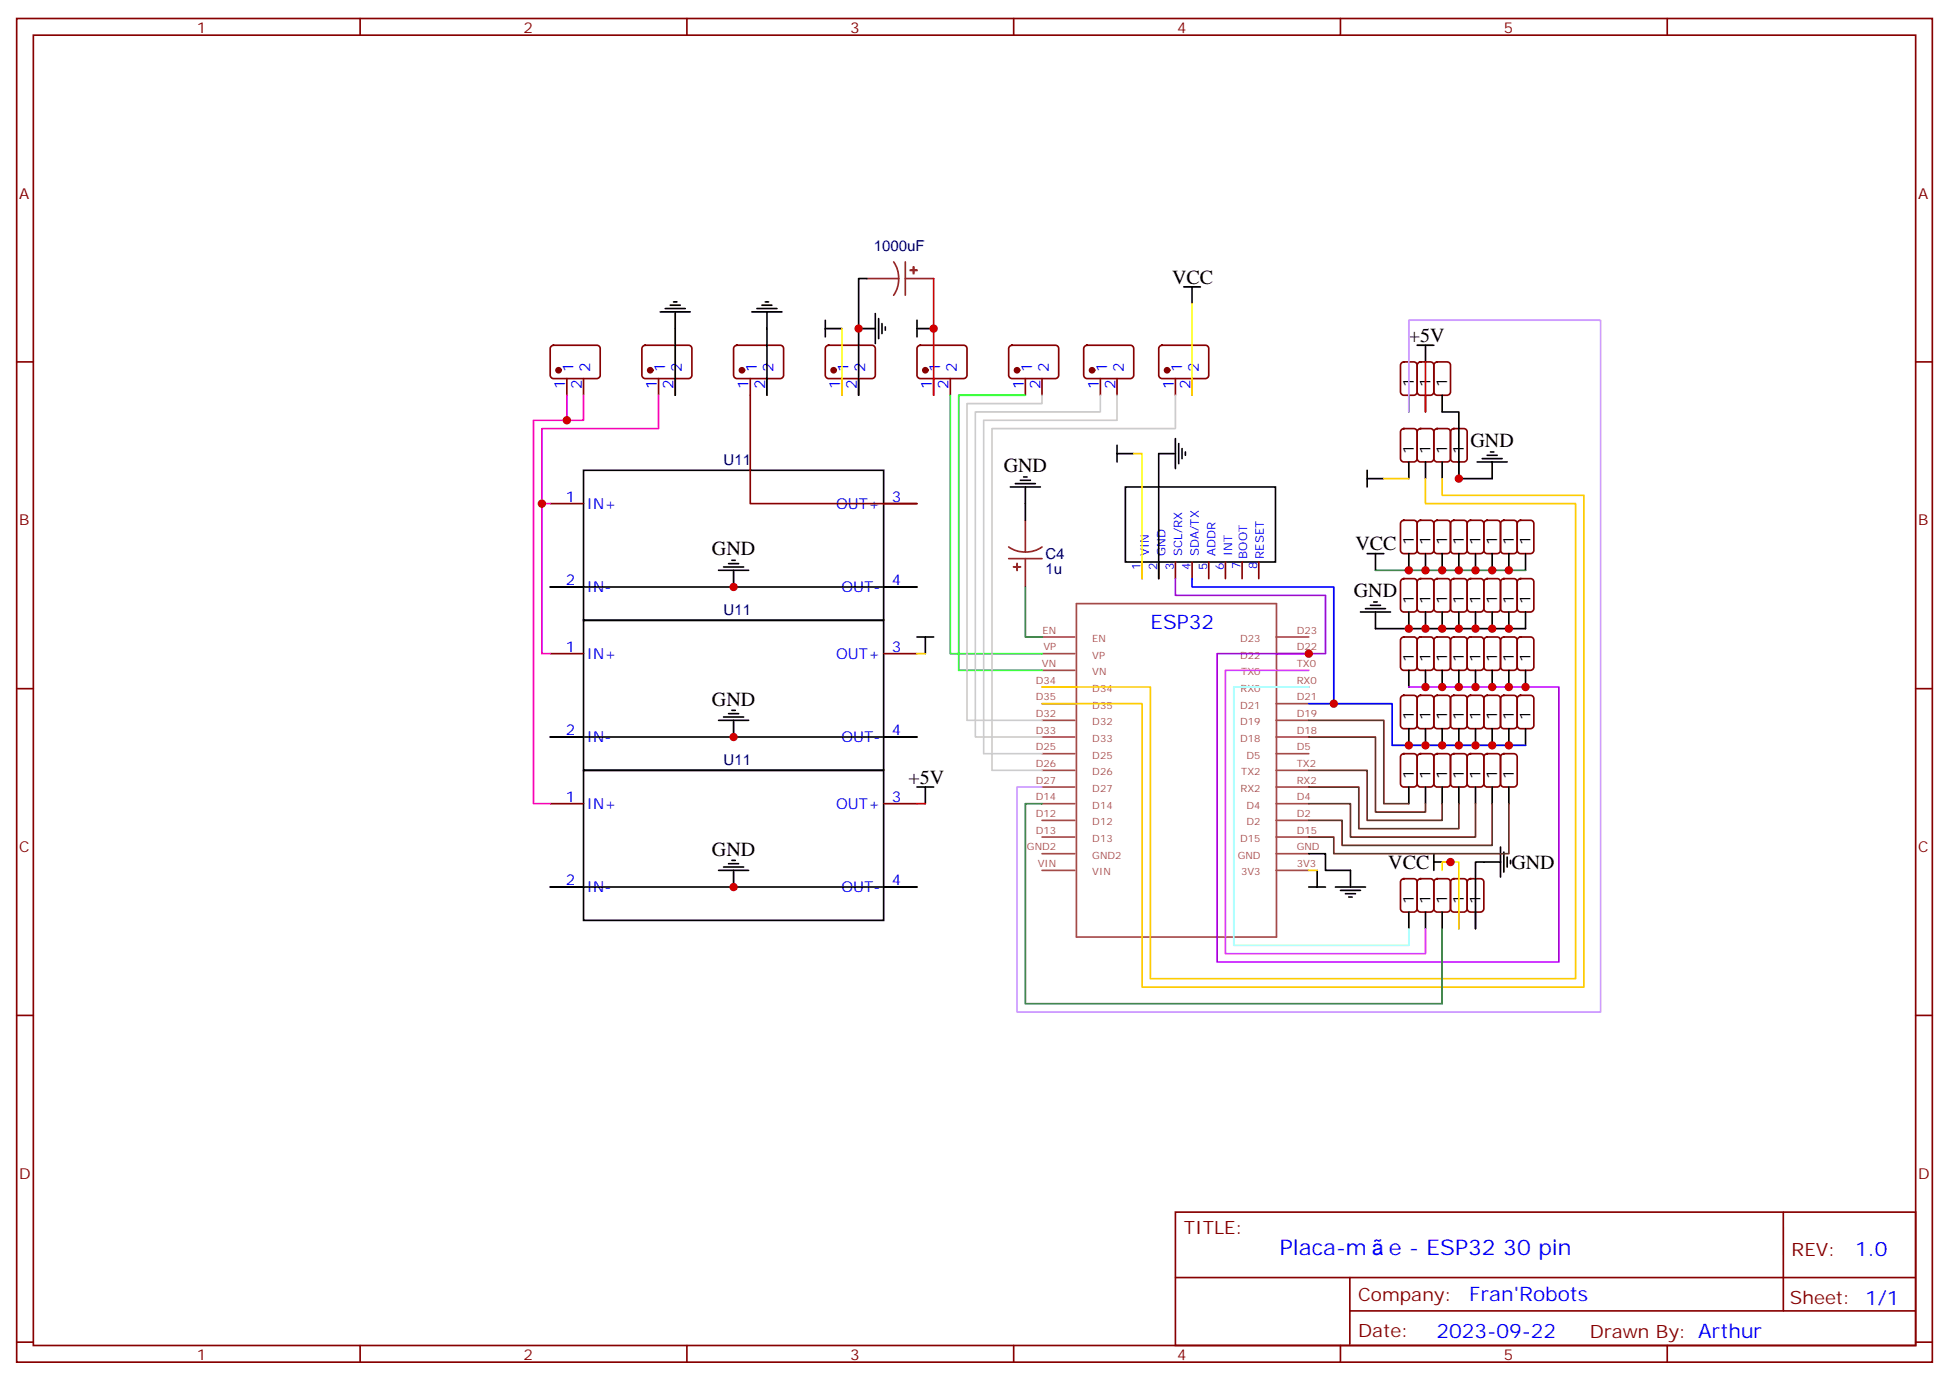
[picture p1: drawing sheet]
<svg xmlns="http://www.w3.org/2000/svg" width="412mm" height="292mm" viewBox="0 0 412 292" stroke-linecap="round" stroke-linejoin="round" font-family="sans-serif">
<g fill="none" stroke="#870000" stroke-width=".35">
<path d="M3.5 3.9h405.4v284.4h-405.4zM7.1 7.4h398.2v277.3h-398.2zM76.2 3.9v3.5M145.3 3.9v3.5M214.5 3.9v3.5M283.6 3.9v3.5M352.8 3.9v3.5M3.5 76.6h3.6M116.7 73.3l.4-.2h9.2a.71 .71 0 0 1 .7 .7v5.6a.76 .76 0 0 1-.7 .7h-9.2a.76 .76 0 0 1-.7-.7v-5.6zM136.1 73.3l.4-.2h9.2a.71 .71 0 0 1 .7 .7v5.6a.76 .76 0 0 1-.7 .7h-9.2a.76 .76 0 0 1-.7-.7v-5.6zM155.5 73.3l.4-.2h9.2a.71 .71 0 0 1 .7 .7v5.6a.76 .76 0 0 1-.7 .7h-9.2a.76 .76 0 0 1-.7-.7v-5.6zM174.9 73.3l.4-.2h9.2a.71 .71 0 0 1 .7 .7v5.6a.76 .76 0 0 1-.7 .7h-9.2a.76 .76 0 0 1-.7-.7v-5.6z"/>
<path d="M194.3 73.3l.4-.2h9.2a.71 .71 0 0 1 .7 .7v5.6a.76 .76 0 0 1-.7 .7h-9.2a.76 .76 0 0 1-.7-.7v-5.6zM213.7 73.3l.4-.2h9.2a.71 .71 0 0 1 .7 .7v5.6a.76 .76 0 0 1-.7 .7h-9.2a.76 .76 0 0 1-.7-.7v-5.6zM229.5 73.3l.5-.2h9.2a.71 .71 0 0 1 .7 .7v5.6a.76 .76 0 0 1-.7 .7h-9.2a.76 .76 0 0 1-.7-.7v-5.6zM245.4 73.3l.5-.2h9.2a.71 .71 0 0 1 .7 .7v5.6a.76 .76 0 0 1-.7 .7h-9.2a.76 .76 0 0 1-.7-.7v-5.6zM296.6 76.8l.4-.2h2.2a.71 .71 0 0 1 .7 .7v5.6a.76 .76 0 0 1-.7 .7h-2.2a.76 .76 0 0 1-.7-.7v-5.6zM300.1 76.8l.5-.2h2.1a.71 .71 0 0 1 .7 .7v5.6a.76 .76 0 0 1-.7 .7h-2.1a.76 .76 0 0 1-.7-.7v-5.6zM303.6 76.8l.5-.2h2.1a.71 .71 0 0 1 .7 .7v5.6a.76 .76 0 0 1-.7 .7h-2.1a.76 .76 0 0 1-.7-.7v-5.6zM405.3 76.6h3.6M119.9 80.1v3.5M123.5 80.1v3.5M139.3 80.1v3.5M142.9 80.1v3.5"/>
<path d="M158.7 80.1v3.5M162.3 80.1v3.5M178.2 80.1v3.5M181.7 80.1v3.5M197.6 80.1v3.5M201.1 80.1v3.5M217 80.1v3.5M220.5 80.1v3.5M232.8 80.1v3.5M236.4 80.1v3.5M248.7 80.1v3.5M252.2 80.1v3.5"/>
<path d="M296.6 90.9l.4-.2h2.2a.71 .71 0 0 1 .7 .7v5.6a.76 .76 0 0 1-.7 .8h-2.2a.76 .76 0 0 1-.7-.8v-5.6zM300.1 90.9l.5-.2h2.1a.71 .71 0 0 1 .7 .7v5.6a.76 .76 0 0 1-.7 .8h-2.1a.76 .76 0 0 1-.7-.8v-5.6zM303.6 90.9l.5-.2h2.1a.71 .71 0 0 1 .7 .7v5.6a.76 .76 0 0 1-.7 .8h-2.1a.76 .76 0 0 1-.7-.8v-5.6zM307.2 90.9l.4-.2h2.1a.71 .71 0 0 1 .7 .7v5.6a.76 .76 0 0 1-.7 .8h-2.1a.76 .76 0 0 1-.7-.8v-5.6zM116.4 106.6h7.1M187 106.6h7M241.7 118.9v3.5M245.2 118.9v3.5M248.7 118.9v3.5M252.2 118.9v3.5M255.8 118.9v3.5M259.3 118.9v3.5"/>
<path d="M262.8 118.9v3.5M266.3 118.9v3.5M296.6 110.3l.4-.2h2.2a.71 .71 0 0 1 .7 .7v5.7a.76 .76 0 0 1-.7 .7h-2.2a.76 .76 0 0 1-.7-.7v-5.7zM300.1 110.3l.5-.2h2.1a.71 .71 0 0 1 .7 .7v5.7a.76 .76 0 0 1-.7 .7h-2.1a.76 .76 0 0 1-.7-.7v-5.7zM303.6 110.3l.5-.2h2.1a.71 .71 0 0 1 .7 .7v5.7a.76 .76 0 0 1-.7 .7h-2.1a.76 .76 0 0 1-.7-.7v-5.7zM307.2 110.3l.4-.2h2.1a.71 .71 0 0 1 .7 .7v5.7a.76 .76 0 0 1-.7 .7h-2.1a.76 .76 0 0 1-.7-.7v-5.7zM310.7 110.3l.4-.2h2.2a.71 .71 0 0 1 .7 .7v5.7a.76 .76 0 0 1-.7 .7h-2.2a.76 .76 0 0 1-.7-.7v-5.7zM314.2 110.3l.5-.2h2.1a.71 .71 0 0 1 .7 .7v5.7a.76 .76 0 0 1-.7 .7h-2.1a.76 .76 0 0 1-.7-.7v-5.7zM317.7 110.3l.5-.2h2.1a.71 .71 0 0 1 .7 .7v5.7a.76 .76 0 0 1-.7 .7h-2.1a.76 .76 0 0 1-.7-.7v-5.7zM321.3 110.3l.4-.2h2.1a.71 .71 0 0 1 .8 .7v5.7a.76 .76 0 0 1-.8 .7h-2.1a.76 .76 0 0 1-.7-.7v-5.7zM116.4 138.3h7.1M116.4 124.2h7.1"/>
<path d="M187 138.3h7M187 124.2h7M296.6 122.7l.4-.3h2.2a.71 .71 0 0 1 .7 .8v5.6a.76 .76 0 0 1-.7 .7h-2.2a.76 .76 0 0 1-.7-.7v-5.6zM296.6 135l.4-.2h2.2a.71 .71 0 0 1 .7 .7v5.6a.76 .76 0 0 1-.7 .8h-2.2a.76 .76 0 0 1-.7-.8v-5.6zM300.1 122.7l.5-.3h2.1a.71 .71 0 0 1 .7 .8v5.6a.76 .76 0 0 1-.7 .7h-2.1a.76 .76 0 0 1-.7-.7v-5.6zM300.1 135l.5-.2h2.1a.71 .71 0 0 1 .7 .7v5.6a.76 .76 0 0 1-.7 .8h-2.1a.76 .76 0 0 1-.7-.8v-5.6zM303.6 122.7l.5-.3h2.1a.71 .71 0 0 1 .7 .8v5.6a.76 .76 0 0 1-.7 .7h-2.1a.76 .76 0 0 1-.7-.7v-5.6zM303.6 135l.5-.2h2.1a.71 .71 0 0 1 .7 .7v5.6a.76 .76 0 0 1-.7 .8h-2.1a.76 .76 0 0 1-.7-.8v-5.6zM307.2 122.7l.4-.3h2.1a.71 .71 0 0 1 .7 .8v5.6a.76 .76 0 0 1-.7 .7h-2.1a.76 .76 0 0 1-.7-.7v-5.6zM307.2 135l.4-.2h2.1a.71 .71 0 0 1 .7 .7v5.6a.76 .76 0 0 1-.7 .8h-2.1a.76 .76 0 0 1-.7-.8v-5.6zM310.7 135l.4-.2h2.2a.71 .71 0 0 1 .7 .7v5.6a.76 .76 0 0 1-.7 .8h-2.2a.76 .76 0 0 1-.7-.8v-5.6zM310.7 122.7l.4-.3h2.2a.71 .71 0 0 1 .7 .8v5.6a.76 .76 0 0 1-.7 .7h-2.2a.76 .76 0 0 1-.7-.7v-5.6z"/>
<path d="M314.2 135l.5-.2h2.1a.71 .71 0 0 1 .7 .7v5.6a.76 .76 0 0 1-.7 .8h-2.1a.76 .76 0 0 1-.7-.8v-5.6zM314.2 122.7l.5-.3h2.1a.71 .71 0 0 1 .7 .8v5.6a.76 .76 0 0 1-.7 .7h-2.1a.76 .76 0 0 1-.7-.7v-5.6zM317.7 135l.5-.2h2.1a.71 .71 0 0 1 .7 .7v5.6a.76 .76 0 0 1-.7 .8h-2.1a.76 .76 0 0 1-.7-.8v-5.6zM317.7 122.7l.5-.3h2.1a.71 .71 0 0 1 .7 .8v5.6a.76 .76 0 0 1-.7 .7h-2.1a.76 .76 0 0 1-.7-.7v-5.6zM321.3 135l.4-.2h2.1a.71 .71 0 0 1 .8 .7v5.6a.76 .76 0 0 1-.8 .8h-2.1a.76 .76 0 0 1-.7-.8v-5.6zM321.3 122.7l.4-.3h2.1a.71 .71 0 0 1 .8 .8v5.6a.76 .76 0 0 1-.8 .7h-2.1a.76 .76 0 0 1-.7-.7v-5.6zM3.5 145.7h3.6M116.4 156h7.1M187 156h7M296.6 147.4l.4-.3h2.2a.71 .71 0 0 1 .7 .7v5.7a.76 .76 0 0 1-.7 .7h-2.2a.76 .76 0 0 1-.7-.7v-5.7zM296.6 159.7l.4-.2h2.2a.71 .71 0 0 1 .7 .7v5.6a.76 .76 0 0 1-.7 .7h-2.2a.76 .76 0 0 1-.7-.7v-5.6zM300.1 147.4l.5-.3h2.1a.71 .71 0 0 1 .7 .7v5.7a.76 .76 0 0 1-.7 .7h-2.1a.76 .76 0 0 1-.7-.7v-5.7z"/>
<path d="M300.1 159.7l.5-.2h2.1a.71 .71 0 0 1 .7 .7v5.6a.76 .76 0 0 1-.7 .7h-2.1a.76 .76 0 0 1-.7-.7v-5.6zM303.6 147.4l.5-.3h2.1a.71 .71 0 0 1 .7 .7v5.7a.76 .76 0 0 1-.7 .7h-2.1a.76 .76 0 0 1-.7-.7v-5.7zM303.6 159.7l.5-.2h2.1a.71 .71 0 0 1 .7 .7v5.6a.76 .76 0 0 1-.7 .7h-2.1a.76 .76 0 0 1-.7-.7v-5.6zM307.2 159.7l.4-.2h2.1a.71 .71 0 0 1 .7 .7v5.6a.76 .76 0 0 1-.7 .7h-2.1a.76 .76 0 0 1-.7-.7v-5.6zM307.2 147.4l.4-.3h2.1a.71 .71 0 0 1 .7 .7v5.7a.76 .76 0 0 1-.7 .7h-2.1a.76 .76 0 0 1-.7-.7v-5.7zM310.7 159.7l.4-.2h2.2a.71 .71 0 0 1 .7 .7v5.6a.76 .76 0 0 1-.7 .7h-2.2a.76 .76 0 0 1-.7-.7v-5.6zM310.7 147.4l.4-.3h2.2a.71 .71 0 0 1 .7 .7v5.7a.76 .76 0 0 1-.7 .7h-2.2a.76 .76 0 0 1-.7-.7v-5.7zM314.2 159.7l.5-.2h2.1a.71 .71 0 0 1 .7 .7v5.6a.76 .76 0 0 1-.7 .7h-2.1a.76 .76 0 0 1-.7-.7v-5.6zM314.2 147.4l.5-.3h2.1a.71 .71 0 0 1 .7 .7v5.7a.76 .76 0 0 1-.7 .7h-2.1a.76 .76 0 0 1-.7-.7v-5.7zM317.7 159.7l.5-.2h2.1a.71 .71 0 0 1 .7 .7v5.6a.76 .76 0 0 1-.7 .7h-2.1a.76 .76 0 0 1-.7-.7v-5.6zM317.7 147.4l.5-.3h2.1a.71 .71 0 0 1 .7 .7v5.7a.76 .76 0 0 1-.7 .7h-2.1a.76 .76 0 0 1-.7-.7v-5.7zM321.3 147.4l.4-.3h2.1a.71 .71 0 0 1 .8 .7v5.7a.76 .76 0 0 1-.8 .7h-2.1a.76 .76 0 0 1-.7-.7v-5.7z"/>
<path d="M405.3 145.7h3.6M116.4 170.1h7.1M187 170.1h7M116.4 187.7h7.1M187 187.7h7M296.6 186.2l.4-.3h2.2a.71 .71 0 0 1 .7 .8v5.6a.76 .76 0 0 1-.7 .7h-2.2a.76 .76 0 0 1-.7-.7v-5.6zM300.1 186.2l.5-.3h2.1a.71 .71 0 0 1 .7 .8v5.6a.76 .76 0 0 1-.7 .7h-2.1a.76 .76 0 0 1-.7-.7v-5.6zM303.6 186.2l.5-.3h2.1a.71 .71 0 0 1 .7 .8v5.6a.76 .76 0 0 1-.7 .7h-2.1a.76 .76 0 0 1-.7-.7v-5.6zM307.2 186.2l.4-.3h2.1a.71 .71 0 0 1 .7 .8v5.6a.76 .76 0 0 1-.7 .7h-2.1a.76 .76 0 0 1-.7-.7v-5.6zM310.7 186.2l.4-.3h2.2a.71 .71 0 0 1 .7 .8v5.6a.76 .76 0 0 1-.7 .7h-2.2a.76 .76 0 0 1-.7-.7v-5.6zM3.5 214.9h3.6M405.3 214.9h3.6"/>
<path d="M248.7 256.5h156.6v28.2h-156.6zM377.3 256.5v20.9M248.7 270.4h156.5M285.6 277.4h119.6M285.6 270.4v14.1M3.5 284h3.6M76.2 284.7v3.6M145.3 284.7v3.6M214.5 284.7v3.6M283.6 284.7v3.6M352.8 284.7v3.6M405.3 284h3.6"/>
</g>
<path d="M183.4 58.9h6.7M189.1 55.4l.8 1.7 .2 1.8M190.1 58.9l-.2 1.9-.8 1.7M191.6 58.9h6M191.6 55.4v7.1M213.4 115.7l1.7 .9 1.9 .2M213.4 118.2h7.1M217 110.1v6.7M217 118.2v6M220.5 115.7l-1.7 .9-1.8 .2" fill="none" stroke="#8c2424" stroke-width=".35"/>
<g fill="#8c2424" stroke="#8c2424" stroke-width=".35">
<path d="M193.3 56.5v1.4z"/>
<path d="M192.6 57.2h1.4z"/>
<path d="M214.5 119.9l1.4 .1z"/>
<path d="M215.2 119.3v1.4z"/>
</g>
<g fill="none" stroke="#000" stroke-width=".35">
<path d="M183.4 58.9h-1.7v24.7M139.7 66h6.3M140.8 65.3h4.2M141.8 64.6h2.1M142.5 63.9h.7M142.9 66v17.6M159.1 66h6.4M160.2 65.3h4.2M161.2 64.6h2.1M161.9 63.9h.7M162.3 66v17.6M174.6 69.5h3.6"/>
<path d="M174.6 67.8v3.5M181.7 69.5h3.5M185.2 66.4v6.3M185.9 67.4v4.2M186.6 68.5v2.1M187.3 69.2v.7M194 69.5h3.6M194 67.8v3.5M250.5 60.7h3.5M252.2 60.7v3.5M299.9 73.1h3.5M301.6 73.1v3.5"/>
<path d="M123.5 99.5h63.5v31.8h-63.5zM236.4 96h3.5M236.4 94.2v3.6M248.7 96h-3.5v26.4M248.7 92.8v6.4M249.4 93.9v4.2M250.1 94.9v2.1M250.8 95.6v.7M289.3 99.5v3.5M298.1 83.6v3.6M298.1 97.8v3.5M301.6 83.6v3.6"/>
<path d="M301.6 97.8v3.5M305.2 83.6v3.6h3.5v14.1h7v-3.5M305.2 97.8v3.5M308.7 97.8v3.5M312.6 97.8h6.3M313.6 97h4.3M314.7 96.3h2.1M315.4 95.6h.7M153.1 120h4.2M154.2 119.3h2.1M154.9 118.6h.7M213.8 103h6.3"/>
<path d="M214.8 102.3h4.3M215.9 101.6h2.1M216.6 100.9h.7M217 103v7.1M238.1 103h31.8v15.9h-31.8zM289.3 117.2h3.5M289.3 101.3h3.5M291 117.2v3.5M298.1 117.2v3.5M301.6 117.2v3.5M305.2 117.2v3.5M308.7 117.2v3.5"/>
<path d="M312.2 117.2v3.5M315.7 117.2v3.5M319.3 117.2v3.5M322.8 117.2v3.5M116.4 124.2h77.6M123.5 131.3h63.5v31.7h-63.5zM152 120.7h6.4M155.2 120.7v3.5M194 134.8h3.6M195.8 134.8v3.5M287.9 129.5h6.3M288.9 128.8h4.3"/>
<path d="M290 128.1h2.1M290.7 127.4h.7M291 129.5v3.5h31.8v-3.5M298.1 129.5v3.5M301.6 129.5v3.5M305.2 129.5v3.5M308.7 129.5v3.5M312.2 129.5v3.5M315.7 129.5v3.5M319.3 129.5v3.5M116.4 156h77.6M152 152.4h6.4"/>
<path d="M153.1 151.7h4.2M154.2 151h2.1M154.9 150.3h.7M155.2 152.4v3.6M298.1 141.9v3.5M298.1 154.2v3.5M301.6 141.9v3.5M301.6 154.2v3.5M305.2 141.9v3.5M305.2 154.2v3.5M308.7 141.9v3.5M308.7 154.2v3.5"/>
<path d="M312.2 141.9v3.5M312.2 154.2v3.5M315.7 141.9v3.5M315.7 154.2v3.5M319.3 141.9v3.5M319.3 154.2v3.5M322.8 141.9v3.5M322.8 154.2v3.5M123.5 163h63.5v31.8h-63.5zM194 166.5h3.6M195.8 166.5v3.6M298.1 166.5v3.6"/>
<path d="M301.6 166.5v3.6M305.2 166.5v3.6M308.7 166.5v3.6M312.2 166.5v3.6M315.7 166.5v3.6M317.5 179.2v6.4M319.3 166.5v3.6M116.4 187.7h77.6M152 184.2h6.4M153.1 183.5h4.2M154.2 182.8h2.1M154.9 182.1h.7"/>
<path d="M155.2 184.2v3.5M276.9 180.7h3.6v3.5h5.3v3.5M276.9 187.7h3.6M278.7 184.2v3.5M282.6 187.7h6.3M283.6 188.4h4.3M284.7 189.1h2.1M285.4 189.8h.7M298.1 193v3.5M301.6 193v3.5M303.4 182.4h3.5M303.4 180.7v3.5"/>
<path d="M305.2 193v3.5M308.7 193v3.5M317.5 182.4h-5.3v14.1v-3.5M318.2 180.3v4.2M318.9 181.4v2.1M319.6 182.1v.7"/>
</g>
<g fill="#870000" stroke="#870000" stroke-width=".35">
<circle cx="195.8" cy="78.4" r=".53"/>
<circle cx="215.2" cy="78.4" r=".53"/>
<circle cx="231.1" cy="78.4" r=".53"/>
<circle cx="246.9" cy="78.4" r=".53"/>
<circle cx="176.4" cy="78.4" r=".53"/>
<circle cx="157" cy="78.4" r=".53"/>
<circle cx="137.6" cy="78.4" r=".53"/>
<circle cx="118.2" cy="78.4" r=".53"/>
</g>
<g fill="none" stroke="#a64a4a" stroke-width=".35">
<path d="M220.5 138.3h6.9M220.5 134.8h6.9M227.8 127.7h42.3v70.6h-42.3zM270 138.3h6.9M270 134.8h6.9M220.5 159.5h6.9M220.5 156h6.9M220.5 152.4h6.9M220.5 148.9h6.9M220.5 145.4h6.9M220.5 141.9h6.9M270 159.5h6.9"/>
<path d="M270 156h6.9M270 152.4h6.9M270 148.9h6.9M270 145.4h6.9M270 141.9h6.9M220.5 177.1h6.9M220.5 173.6h6.9M220.5 170.1h6.9M220.5 166.5h6.9M220.5 163h6.9M270 177.1h6.9M270 173.6h6.9"/>
<path d="M270 170.1h6.9M270 166.5h6.9M270 163h6.9M220.5 184.2h6.9M220.5 180.7h6.9M270 184.2h6.9M270 180.7h6.9"/>
</g>
<path d="M276.9 156h14.1v15.8h10.6v-1.7M276.9 152.4h15.9v17.7h5.3M276.9 170.1h8.9v7h26.4v-7M276.9 166.5h10.6v8.9h21.2v-5.3M276.9 163h12.4v10.6h15.9v-3.5M315.7 170.1v8.8h-31.7v-5.3h-7.1M319.3 170.1v10.6h-37.1v-3.6h-5.3" fill="none" stroke="#630" stroke-width=".35"/>
<path d="M197.6 58.9v24.7M301.6 76.6v10.6M194 170.1h1.8" fill="none" stroke="#f00" stroke-width=".35"/>
<path d="M217 124.2v10.6h3.5M291 120.7h31.8M220.5 170.1h-3.5v42.3h88.2v-15.9" fill="none" stroke="#008700" stroke-width=".35"/>
<path d="M178.2 69.5v14.1M252.2 64.2v19.4M239.9 96h1.8v26.4M292.8 101.3h5.3M194 138.3h1.8M276.9 184.2h1.8M305.2 184.2v-1.8h3.5v14.1" fill="none" stroke="#ff0" stroke-width=".35"/>
<path d="M158.7 83.6v23h35.3" fill="none" stroke="#900" stroke-width=".35"/>
<path d="M119.9 88.9h-7v81.2h3.5M119.9 83.6v5.3h3.6v-5.3M139.3 83.6v7.1h-24.6v15.9h1.7M114.7 106.6v31.7h1.7" fill="none" stroke="#f0c" stroke-width=".35"/>
<path d="M276.9 141.9h-17.6v59.9h42.3v-5.3" fill="none" stroke="#f3f" stroke-width=".35"/>
<path d="M276.9 145.4h-15.8v54.7h37v-3.6" fill="none" stroke="#9ff" stroke-width=".35"/>
<path d="M252.2 122.4v1.8h30v24.7M276.9 148.9h17.7v8.8h28.2" fill="none" stroke="#00f" stroke-width=".35"/>
<path d="M248.7 122.4v3.6h31.8v12.3h-23v65.3h72.3v-58.2h-31.7" fill="none" stroke="#90f" stroke-width=".35"/>
<path d="M201.1 83.6v54.7h19.4M217 83.6h-14.2v58.3h17.7" fill="none" stroke="#0f0" stroke-width=".35"/>
<path d="M220.5 83.6v1.8h-15.9v67h15.9M232.8 83.6v3.6h-26.4v68.8h14.1M236.4 83.6v5.3h-28.3v70.6h12.4M248.7 83.6v7.1h-38.8v72.3h10.6" fill="none" stroke="#ccc" stroke-width=".35"/>
<path d="M301.6 101.3v5.3h31.8v100.5h-90v-61.7h-22.9M305.2 101.3v3.5h29.9v104.1h-93.4v-60h-21.2" fill="none" stroke="#fc0" stroke-width=".35"/>
<path d="M298.1 87.2v-19.4h40.6v146.4h-123.5v-47.7h5.3" fill="none" stroke="#c9f" stroke-width=".35"/>
<g fill="#c00">
<circle cx="319.3" cy="133" r=".88"/>
<circle cx="315.7" cy="133" r=".88"/>
<circle cx="312.2" cy="133" r=".88"/>
<circle cx="308.7" cy="133" r=".88"/>
<circle cx="305.2" cy="133" r=".88"/>
<circle cx="301.6" cy="133" r=".88"/>
<circle cx="298.1" cy="133" r=".88"/>
<circle cx="319.3" cy="120.7" r=".88"/>
<circle cx="315.7" cy="120.7" r=".88"/>
<circle cx="312.2" cy="120.7" r=".88"/>
<circle cx="308.7" cy="120.7" r=".88"/>
<circle cx="305.2" cy="120.7" r=".88"/>
<circle cx="301.6" cy="120.7" r=".88"/>
<circle cx="298.1" cy="120.7" r=".88"/>
<circle cx="197.6" cy="69.5" r=".88"/>
<circle cx="181.7" cy="69.5" r=".88"/>
<circle cx="155.2" cy="187.7" r=".88"/>
<circle cx="155.2" cy="156" r=".88"/>
<circle cx="155.2" cy="124.2" r=".88"/>
<circle cx="114.7" cy="106.6" r=".88"/>
<circle cx="119.9" cy="88.9" r=".88"/>
<circle cx="308.7" cy="101.3" r=".88"/>
<circle cx="298.1" cy="157.7" r=".88"/>
<circle cx="301.6" cy="157.7" r=".88"/>
<circle cx="305.2" cy="157.7" r=".88"/>
<circle cx="308.7" cy="157.7" r=".88"/>
<circle cx="312.2" cy="157.7" r=".88"/>
<circle cx="315.7" cy="157.7" r=".88"/>
<circle cx="319.3" cy="157.7" r=".88"/>
<circle cx="282.2" cy="148.9" r=".88"/>
<circle cx="276.9" cy="138.3" r=".88"/>
<circle cx="322.8" cy="145.4" r=".88"/>
<circle cx="319.3" cy="145.4" r=".88"/>
<circle cx="315.7" cy="145.4" r=".88"/>
<circle cx="312.2" cy="145.4" r=".88"/>
<circle cx="308.7" cy="145.4" r=".88"/>
<circle cx="305.2" cy="145.4" r=".88"/>
<circle cx="301.6" cy="145.4" r=".88"/>
<circle cx="306.9" cy="182.4" r=".88"/>
</g>
<g font-size="4.6" fill="#00f">
<text x="270.8" y="265.5">Placa-m</text>
<text x="293.8" y="265.5">e - ESP32 30 pin</text>
</g>
<g font-size="4.2">
<text x="248" y="60">VCC</text>
<text x="298.1" y="72.4">+5V</text>
<text x="311.1" y="94.6">GND</text>
<text x="212.4" y="99.9">GND</text>
<text x="150.6" y="117.5">GND</text>
<text x="286.8" y="116.5">VCC</text>
<text x="286.5" y="126.4">GND</text>
<text x="150.6" y="149.3">GND</text>
<text x="192.3" y="165.8">+5V</text>
<text x="150.6" y="181">GND</text>
<text x="293.7" y="183.9">VCC</text>
<text x="319.8" y="183.9">GND</text>
</g>
<g font-size="4.2" fill="#00f">
<text x="243.4" y="133">ESP32</text>
<text x="392.5" y="265.8">1.0</text>
<text x="310.9" y="275.3">Fran'Robots</text>
<text x="304" y="283.1">2023-09-22</text>
</g>
<g font-size="3.9" fill="#800">
<text x="250.5" y="261.1">TITLE:</text>
<text x="379.1" y="265.8">REV:</text>
<text x="287.4" y="275.3">Company:</text>
<text x="378.7" y="275.9">Sheet: 1/1</text>
<text x="287.4" y="283">Date:</text>
<text x="336.4" y="283.1">Drawn By: Arthur</text>
</g>
<g font-size="3.2" fill="#800">
<text x="41.6" y="6.9">1</text>
<text x="110.8" y="6.9">2</text>
<text x="179.9" y="6.9">3</text>
<text x="249.1" y="6.9">4</text>
<text x="318.2" y="6.9">5</text>
<text x="4.1" y="42">A</text>
<text x="405.9" y="42">A</text>
<text x="4.1" y="111.2">B</text>
<text x="405.9" y="111.2">B</text>
<text x="4.1" y="180.3">C</text>
<text x="405.9" y="180.3">C</text>
<text x="4.1" y="249.4">D</text>
<text x="405.9" y="249.4">D</text>
<text x="41.6" y="287.7">1</text>
<text x="110.8" y="287.7">2</text>
<text x="179.9" y="287.7">3</text>
<text x="249.1" y="287.7">4</text>
<text x="318.2" y="287.7">5</text>
</g>
<g font-size="3.2" fill="#000080">
<text x="184.9" y="53.1">1000uF</text>
<text x="153.1" y="98.5">U11</text>
<text x="221.2" y="118.4">C4</text>
<text x="221.2" y="121.4">1u</text>
<text x="153.1" y="130.2">U11</text>
<text x="153.1" y="162">U11</text>
</g>
<g font-size="3.2" fill="#00f">
<text x="119.6" y="82.3" transform="rotate(-90 119.6 82.3)">1</text>
<text x="121.4" y="78.8" transform="rotate(-90 121.4 78.8)">1</text>
<text x="123.1" y="82.3" transform="rotate(-90 123.1 82.3)">2</text>
<text x="124.9" y="78.8" transform="rotate(-90 124.9 78.8)">2</text>
<text x="139" y="82.3" transform="rotate(-90 139 82.3)">1</text>
<text x="140.8" y="78.8" transform="rotate(-90 140.8 78.8)">1</text>
<text x="142.5" y="82.3" transform="rotate(-90 142.5 82.3)">2</text>
<text x="144.3" y="78.8" transform="rotate(-90 144.3 78.8)">2</text>
<text x="158.4" y="82.3" transform="rotate(-90 158.4 82.3)">1</text>
<text x="160.2" y="78.8" transform="rotate(-90 160.2 78.8)">1</text>
<text x="161.9" y="82.3" transform="rotate(-90 161.9 82.3)">2</text>
<text x="163.7" y="78.8" transform="rotate(-90 163.7 78.8)">2</text>
<text x="177.8" y="82.3" transform="rotate(-90 177.8 82.3)">1</text>
<text x="179.6" y="78.8" transform="rotate(-90 179.6 78.8)">1</text>
<text x="181.3" y="82.3" transform="rotate(-90 181.3 82.3)">2</text>
<text x="183.1" y="78.8" transform="rotate(-90 183.1 78.8)">2</text>
<text x="197.2" y="82.3" transform="rotate(-90 197.2 82.3)">1</text>
<text x="199" y="78.8" transform="rotate(-90 199 78.8)">1</text>
<text x="200.7" y="82.3" transform="rotate(-90 200.7 82.3)">2</text>
<text x="202.5" y="78.8" transform="rotate(-90 202.5 78.8)">2</text>
<text x="216.6" y="82.3" transform="rotate(-90 216.6 82.3)">1</text>
<text x="218.4" y="78.8" transform="rotate(-90 218.4 78.8)">1</text>
<text x="220.1" y="82.3" transform="rotate(-90 220.1 82.3)">2</text>
<text x="221.9" y="78.8" transform="rotate(-90 221.9 78.8)">2</text>
<text x="232.5" y="82.3" transform="rotate(-90 232.5 82.3)">1</text>
<text x="234.2" y="78.8" transform="rotate(-90 234.2 78.8)">1</text>
<text x="236" y="82.3" transform="rotate(-90 236 82.3)">2</text>
<text x="237.8" y="78.8" transform="rotate(-90 237.8 78.8)">2</text>
<text x="248.4" y="82.3" transform="rotate(-90 248.4 82.3)">1</text>
<text x="250.1" y="78.8" transform="rotate(-90 250.1 78.8)">1</text>
<text x="251.9" y="82.3" transform="rotate(-90 251.9 82.3)">2</text>
<text x="253.6" y="78.8" transform="rotate(-90 253.6 78.8)">2</text>
<text x="119.7" y="106.2">1</text>
<text x="124.2" y="107.6">IN+</text>
<text x="176.9" y="107.6">OUT+</text>
<text x="188.7" y="106.2">3</text>
<text x="119.7" y="123.9">2</text>
<text x="124.2" y="125.3">IN-</text>
<text x="178.1" y="125.3">OUT-</text>
<text x="188.7" y="123.9">4</text>
<text x="119.7" y="138">1</text>
<text x="188.7" y="138">3</text>
<text x="124.2" y="139.4">IN+</text>
<text x="176.9" y="139.4">OUT+</text>
<text x="119.7" y="155.6">2</text>
<text x="188.7" y="155.6">4</text>
<text x="124.2" y="157">IN-</text>
<text x="178.1" y="157">OUT-</text>
<text x="119.7" y="169.7">1</text>
<text x="124.2" y="171.1">IN+</text>
<text x="176.9" y="171.1">OUT+</text>
<text x="188.7" y="169.7">3</text>
<text x="119.7" y="187.4">2</text>
<text x="124.2" y="188.8">IN-</text>
<text x="178.1" y="188.8">OUT-</text>
<text x="188.7" y="187.4">4</text>
</g>
<g font-size="3.2">
<text x="299.2" y="81.9" transform="rotate(-90 299.2 81.9)">1</text>
<text x="302.7" y="81.9" transform="rotate(-90 302.7 81.9)">1</text>
<text x="306.2" y="81.9" transform="rotate(-90 306.2 81.9)">1</text>
<text x="299.2" y="96" transform="rotate(-90 299.2 96)">1</text>
<text x="302.7" y="96" transform="rotate(-90 302.7 96)">1</text>
<text x="306.2" y="96" transform="rotate(-90 306.2 96)">1</text>
<text x="309.7" y="96" transform="rotate(-90 309.7 96)">1</text>
<text x="299.2" y="115.4" transform="rotate(-90 299.2 115.4)">1</text>
<text x="302.7" y="115.4" transform="rotate(-90 302.7 115.4)">1</text>
<text x="306.2" y="115.4" transform="rotate(-90 306.2 115.4)">1</text>
<text x="309.7" y="115.4" transform="rotate(-90 309.7 115.4)">1</text>
<text x="313.3" y="115.4" transform="rotate(-90 313.3 115.4)">1</text>
<text x="316.8" y="115.4" transform="rotate(-90 316.8 115.4)">1</text>
<text x="320.3" y="115.4" transform="rotate(-90 320.3 115.4)">1</text>
<text x="323.8" y="115.4" transform="rotate(-90 323.8 115.4)">1</text>
<text x="299.2" y="127.7" transform="rotate(-90 299.2 127.7)">1</text>
<text x="302.7" y="127.7" transform="rotate(-90 302.7 127.7)">1</text>
<text x="306.2" y="127.7" transform="rotate(-90 306.2 127.7)">1</text>
<text x="309.7" y="127.7" transform="rotate(-90 309.7 127.7)">1</text>
<text x="313.3" y="127.7" transform="rotate(-90 313.3 127.7)">1</text>
<text x="316.8" y="127.7" transform="rotate(-90 316.8 127.7)">1</text>
<text x="320.3" y="127.7" transform="rotate(-90 320.3 127.7)">1</text>
<text x="323.8" y="127.7" transform="rotate(-90 323.8 127.7)">1</text>
<text x="299.2" y="140.1" transform="rotate(-90 299.2 140.1)">1</text>
<text x="302.7" y="140.1" transform="rotate(-90 302.7 140.1)">1</text>
<text x="306.2" y="140.1" transform="rotate(-90 306.2 140.1)">1</text>
<text x="309.7" y="140.1" transform="rotate(-90 309.7 140.1)">1</text>
<text x="313.3" y="140.1" transform="rotate(-90 313.3 140.1)">1</text>
<text x="316.8" y="140.1" transform="rotate(-90 316.8 140.1)">1</text>
<text x="320.3" y="140.1" transform="rotate(-90 320.3 140.1)">1</text>
<text x="323.8" y="140.1" transform="rotate(-90 323.8 140.1)">1</text>
<text x="299.2" y="152.4" transform="rotate(-90 299.2 152.4)">1</text>
<text x="302.7" y="152.4" transform="rotate(-90 302.7 152.4)">1</text>
<text x="306.2" y="152.4" transform="rotate(-90 306.2 152.4)">1</text>
<text x="309.7" y="152.4" transform="rotate(-90 309.7 152.4)">1</text>
<text x="313.3" y="152.4" transform="rotate(-90 313.3 152.4)">1</text>
<text x="316.8" y="152.4" transform="rotate(-90 316.8 152.4)">1</text>
<text x="320.3" y="152.4" transform="rotate(-90 320.3 152.4)">1</text>
<text x="323.8" y="152.4" transform="rotate(-90 323.8 152.4)">1</text>
<text x="299.2" y="164.8" transform="rotate(-90 299.2 164.8)">1</text>
<text x="302.7" y="164.8" transform="rotate(-90 302.7 164.8)">1</text>
<text x="306.2" y="164.8" transform="rotate(-90 306.2 164.8)">1</text>
<text x="309.7" y="164.8" transform="rotate(-90 309.7 164.8)">1</text>
<text x="313.3" y="164.8" transform="rotate(-90 313.3 164.8)">1</text>
<text x="316.8" y="164.8" transform="rotate(-90 316.8 164.8)">1</text>
<text x="320.3" y="164.8" transform="rotate(-90 320.3 164.8)">1</text>
<text x="299.2" y="191.2" transform="rotate(-90 299.2 191.2)">1</text>
<text x="302.7" y="191.2" transform="rotate(-90 302.7 191.2)">1</text>
<text x="306.2" y="191.2" transform="rotate(-90 306.2 191.2)">1</text>
<text x="309.7" y="191.2" transform="rotate(-90 309.7 191.2)">1</text>
<text x="313.3" y="191.2" transform="rotate(-90 313.3 191.2)">1</text>
</g>
<g font-size="2.5" fill="#00f">
<text x="243.1" y="117.6" transform="rotate(-90 243.1 117.6)">VIN</text>
<text x="246.6" y="117.6" transform="rotate(-90 246.6 117.6)">GND</text>
<text x="250.1" y="117.6" transform="rotate(-90 250.1 117.6)">SCL/RX</text>
<text x="253.6" y="117.6" transform="rotate(-90 253.6 117.6)">SDA/TX</text>
<text x="257.2" y="117.6" transform="rotate(-90 257.2 117.6)">ADDR</text>
<text x="260.7" y="117.6" transform="rotate(-90 260.7 117.6)">INT</text>
<text x="263.9" y="118.2" transform="rotate(-90 263.9 118.2)">BOOT</text>
<text x="267.4" y="118.2" transform="rotate(-90 267.4 118.2)">RESET</text>
<text x="241.3" y="120.7" transform="rotate(-90 241.3 120.7)">1</text>
<text x="244.8" y="120.7" transform="rotate(-90 244.8 120.7)">2</text>
<text x="248.4" y="120.7" transform="rotate(-90 248.4 120.7)">3</text>
<text x="251.9" y="120.7" transform="rotate(-90 251.9 120.7)">4</text>
<text x="255.4" y="120.7" transform="rotate(-90 255.4 120.7)">5</text>
<text x="258.9" y="120.7" transform="rotate(-90 258.9 120.7)">6</text>
<text x="262.5" y="120.5" transform="rotate(-90 262.5 120.5)">7</text>
<text x="266" y="120.5" transform="rotate(-90 266 120.5)">8</text>
</g>
<g font-size="2.1" fill="#a54b4b">
<text x="220.6" y="134.1">EN</text>
<text x="220.8" y="137.6">VP</text>
<text x="231.1" y="135.8">EN</text>
<text x="262.4" y="135.8">D23</text>
<text x="274.4" y="137.6">D22</text>
<text x="274.4" y="134.1">D23</text>
<text x="220.5" y="141.2">VN</text>
<text x="231.1" y="142.9">VN</text>
<text x="231.1" y="139.4">VP</text>
<text x="262.4" y="139.4">D22</text>
<text x="262.6" y="142.9">TX0</text>
<text x="274.4" y="141.2">TX0</text>
<text x="219.2" y="148.2">D35</text>
<text x="219.2" y="144.7">D34</text>
<text x="231.1" y="149.9">D35</text>
<text x="231.1" y="146.4">D34</text>
<text x="262.4" y="149.9">D21</text>
<text x="262.5" y="146.4">RX0</text>
<text x="274.4" y="148.2">D21</text>
<text x="274.4" y="144.7">RX0</text>
<text x="219.2" y="155.3">D33</text>
<text x="219.2" y="151.7">D32</text>
<text x="231.1" y="153.5">D32</text>
<text x="262.4" y="153.5">D19</text>
<text x="274.4" y="155.3">D18</text>
<text x="274.4" y="151.7">D19</text>
<text x="219.2" y="158.8">D25</text>
<text x="231.1" y="160.5">D25</text>
<text x="231.1" y="157">D33</text>
<text x="262.4" y="157">D18</text>
<text x="263.8" y="160.5">D5</text>
<text x="274.4" y="158.8">D5</text>
<text x="219.2" y="165.9">D27</text>
<text x="219.2" y="162.3">D26</text>
<text x="231.1" y="167.6">D27</text>
<text x="231.1" y="164.1">D26</text>
<text x="262.5" y="167.6">RX2</text>
<text x="262.6" y="164.1">TX2</text>
<text x="274.4" y="165.9">RX2</text>
<text x="274.4" y="162.3">TX2</text>
<text x="219.2" y="172.9">D12</text>
<text x="219.2" y="169.4">D14</text>
<text x="231.1" y="171.1">D14</text>
<text x="263.8" y="171.1">D4</text>
<text x="274.4" y="172.9">D2</text>
<text x="274.4" y="169.4">D4</text>
<text x="217.3" y="180">GND2</text>
<text x="219.2" y="176.4">D13</text>
<text x="231.1" y="178.2">D13</text>
<text x="231.1" y="174.6">D12</text>
<text x="262.4" y="178.2">D15</text>
<text x="263.8" y="174.6">D2</text>
<text x="274.4" y="180">GND</text>
<text x="274.4" y="176.4">D15</text>
<text x="219.6" y="183.5">VIN</text>
<text x="231.1" y="185.2">VIN</text>
<text x="231.1" y="181.7">GND2</text>
<text x="261.9" y="181.7">GND</text>
<text x="262.6" y="185.2">3V3</text>
<text x="274.4" y="183.5">3V3</text>
</g>
</svg>
